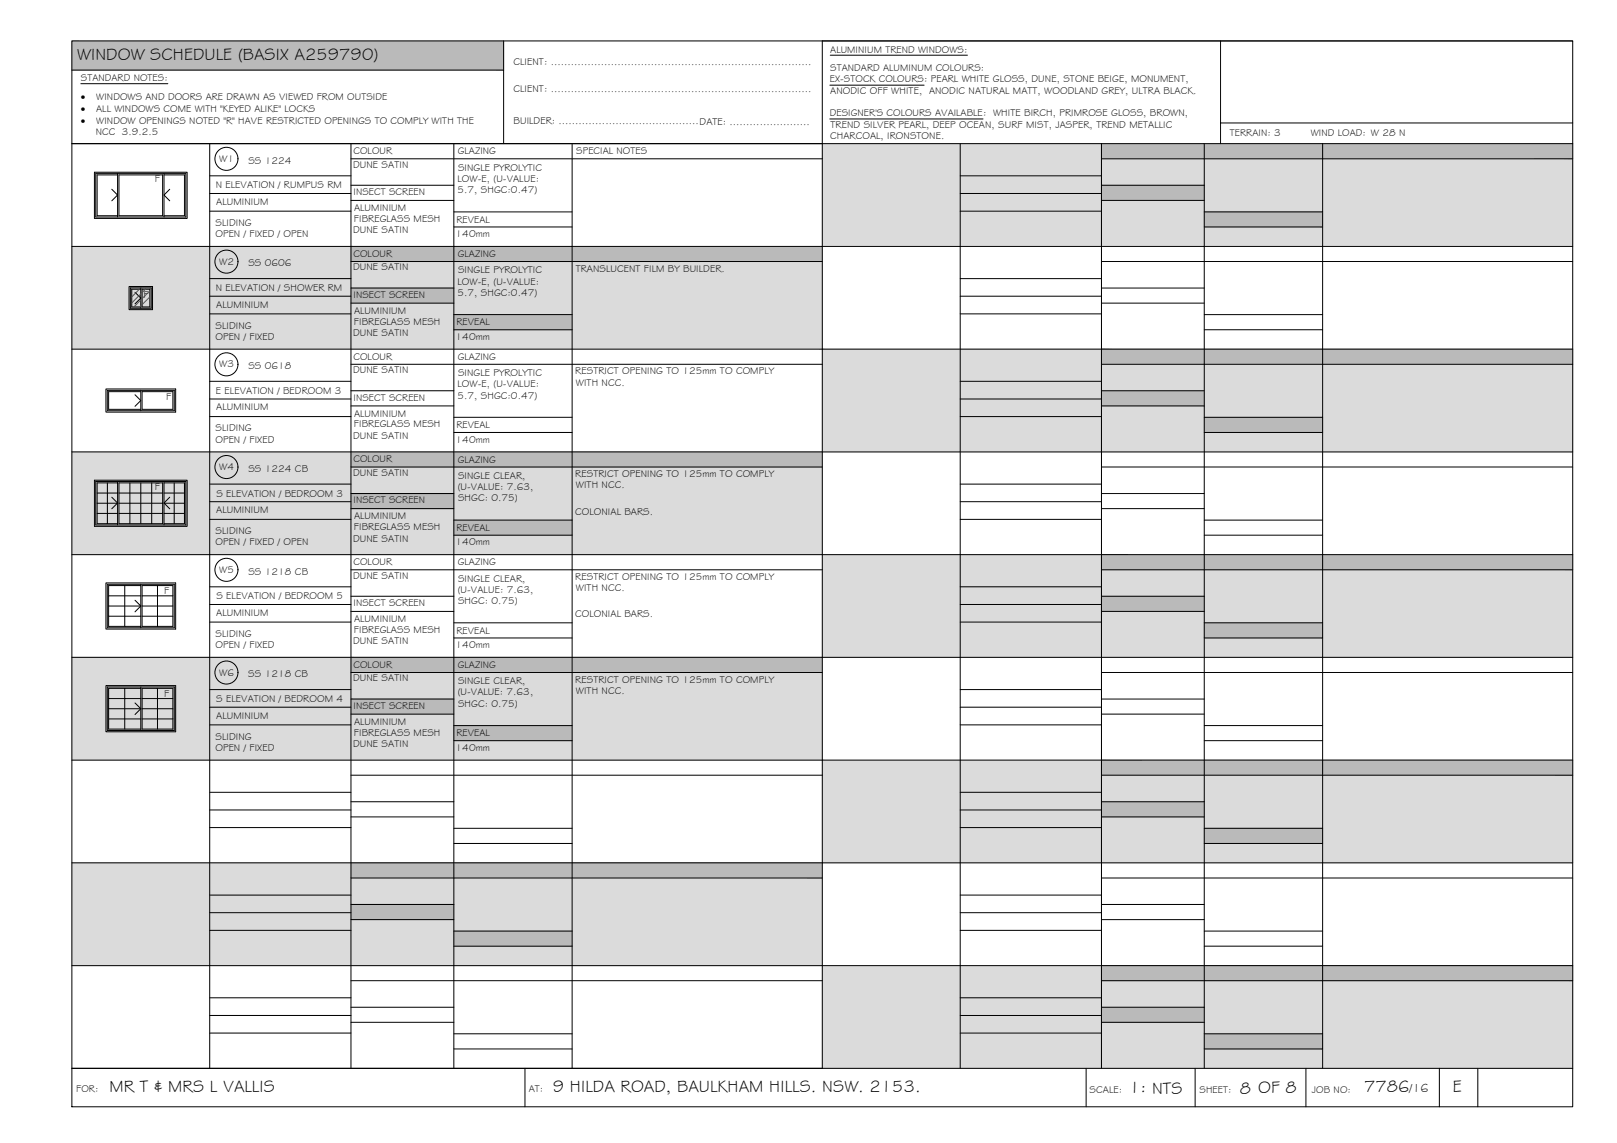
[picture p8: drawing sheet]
<svg xmlns="http://www.w3.org/2000/svg" width="420mm" height="297mm" viewBox="0 0 420 297" stroke-linecap="round" stroke-linejoin="round" font-family="sans-serif">
<!-- layer: WINDOW SCHEDULE HATCH -->
<g fill="#dbdbdb" stroke="#dbdbdb" stroke-width=".26">
<path d="M213.7 37.3l195 26.7v-26.7zM213.7 37.3l195 26.7h-195z"/>
<path d="M18.7 64l195 26.7v-26.7zM18.7 64l195 26.7h-195z"/>
<path d="M213.7 90.7l195 26.7v-26.7zM213.7 90.7l195 26.7h-195z"/>
<path d="M18.7 117.4l195 26.7v-26.7zM18.7 117.4l195 26.7h-195z"/>
<path d="M213.7 144.1l195 26.7v-26.7zM213.7 144.1l195 26.7h-195z"/>
<path d="M18.7 170.8l195 26.7v-26.7zM18.7 170.8l195 26.7h-195z"/>
<path d="M213.7 197.5l195 26.7v-26.7zM213.7 197.5l195 26.7h-195z"/>
<path d="M18.7 224.2l195 26.7v-26.7zM18.7 224.2l195 26.7h-195z"/>
<path d="M213.7 250.9l195 26.7v-26.7zM213.7 250.9l195 26.7h-195z"/>
</g>
<g fill="#bababa" stroke="#bababa" stroke-width=".26">
<path d="M18.7 10.6l112.2 7.6v-7.6zM18.7 10.6l112.2 7.6h-112.2z"/>
<path d="M286.2 37.3l122.5 4v-4zM286.2 37.3l122.5 4h-122.5z"/>
<path d="M286.2 48.1l26.7 4v-4zM286.2 48.1l26.7 4h-26.7z"/>
<path d="M312.9 55.1l30.8 3.9v-3.9zM312.9 55.1l30.8 3.9h-30.8z"/>
<path d="M91.2 64l122.5 4v-4zM91.2 64l122.5 4h-122.5z"/>
<path d="M91.2 74.9l26.7 3.9v-3.9zM91.2 74.9l26.7 3.9h-26.7z"/>
<path d="M117.9 81.8l30.8 3.9v-3.9zM117.9 81.8l30.8 3.9h-30.8z"/>
<path d="M286.2 90.7l122.5 4v-4zM286.2 90.7l122.5 4h-122.5z"/>
<path d="M286.2 101.6l26.7 3.9v-3.9zM286.2 101.6l26.7 3.9h-26.7z"/>
<path d="M312.9 108.5l30.8 3.9v-3.9zM312.9 108.5l30.8 3.9h-30.8z"/>
<path d="M91.2 117.4l122.5 4v-4zM91.2 117.4l122.5 4h-122.5z"/>
<path d="M91.2 128.3l26.7 3.9v-3.9zM91.2 128.3l26.7 3.9h-26.7z"/>
<path d="M117.9 135.2l30.8 3.9v-3.9zM117.9 135.2l30.8 3.9h-30.8z"/>
<path d="M286.2 144.1l122.5 4v-4zM286.2 144.1l122.5 4h-122.5z"/>
<path d="M286.2 155l26.7 3.9v-3.9zM286.2 155l26.7 3.9h-26.7z"/>
<path d="M312.9 161.9l30.8 3.9v-3.9zM312.9 161.9l30.8 3.9h-30.8z"/>
<path d="M91.2 170.8l122.5 4v-4zM91.2 170.8l122.5 4h-122.5z"/>
<path d="M91.2 181.6l26.7 4v-4zM91.2 181.6l26.7 4h-26.7z"/>
<path d="M117.9 188.6l30.8 3.9v-3.9zM117.9 188.6l30.8 3.9h-30.8z"/>
<path d="M286.2 197.5l122.5 4v-4zM286.2 197.5l122.5 4h-122.5z"/>
<path d="M286.2 208.4l26.7 3.9v-3.9zM286.2 208.4l26.7 3.9h-26.7z"/>
<path d="M312.9 215.3l30.8 3.9v-3.9zM312.9 215.3l30.8 3.9h-30.8z"/>
<path d="M91.2 224.2l122.5 4v-4zM91.2 224.2l122.5 4h-122.5z"/>
<path d="M91.2 235l26.7 4v-4zM91.2 235l26.7 4h-26.7z"/>
<path d="M117.9 242l30.8 3.9v-3.9zM117.9 242l30.8 3.9h-30.8z"/>
<path d="M286.2 250.9l122.5 4v-4zM286.2 250.9l122.5 4h-122.5z"/>
<path d="M286.2 261.8l26.7 3.9v-3.9zM286.2 261.8l26.7 3.9h-26.7z"/>
<path d="M312.9 268.7l30.8 3.9v-3.9zM312.9 268.7l30.8 3.9h-30.8z"/>
</g>
<!-- layer: BORDER -->
<g fill="none" stroke="#000" stroke-width=".26">
<path d="M18.7 10.6h390v277h-390zM18.7 18.2h112.2M130.9 10.6v26.7M317.1 10.6v26.7M408.7 10.6h-195v267M18.7 37.3h390M54.5 37.3v240.3M91.2 37.3v240.3M117.9 37.3v240.3M148.7 37.3v240.3M249.5 37.3v240.3M286.2 37.3v240.3"/>
<path d="M312.9 37.3v240.3M317.1 32h91.6M343.7 37.3v240.3M54.5 45.7h36.7M54.5 50.3h36.7M54.5 54.9h36.7M91.2 41.3h122.5M91.2 48.1h26.7M91.2 52.1h26.7M117.9 55.1h30.8M117.9 59h30.8M249.5 45.7h36.7"/>
<path d="M249.5 50.3h36.7M249.5 54.9h36.7M286.2 41.3h122.5M286.2 48.1h26.7M286.2 52.1h26.7M312.9 55.1h30.8M312.9 59h30.8M18.7 64h390M54.5 72.4h36.7M54.5 77h36.7M91.2 68h122.5M91.2 74.9h26.7"/>
<path d="M91.2 78.8h26.7M249.5 72.4h36.7M249.5 77h36.7M286.2 68h122.5M286.2 74.9h26.7M286.2 78.8h26.7M18.7 90.7h390M54.5 81.6h36.7M54.5 99.1h36.7M91.2 94.7h122.5M117.9 81.8h30.8M117.9 85.7h30.8"/>
<path d="M249.5 81.6h36.7M249.5 99.1h36.7M286.2 94.7h122.5M312.9 81.8h30.8M312.9 85.7h30.8M18.7 117.4h390M54.5 103.7h36.7M54.5 108.3h36.7M91.2 101.6h26.7M91.2 105.5h26.7M117.9 108.5h30.8M117.9 112.4h30.8"/>
<path d="M249.5 103.7h36.7M249.5 108.3h36.7M286.2 101.6h26.7M286.2 105.5h26.7M312.9 108.5h30.8M312.9 112.4h30.8M54.5 125.8h36.7M54.5 130.4h36.7M54.5 135h36.7M91.2 121.4h122.5M91.2 128.3h26.7M91.2 132.2h26.7"/>
<path d="M117.9 135.2h30.8M117.9 139.1h30.8M249.5 125.8h36.7M249.5 130.4h36.7M249.5 135h36.7M286.2 121.4h122.5M286.2 128.3h26.7M286.2 132.2h26.7M312.9 135.2h30.8M312.9 139.1h30.8M18.7 144.1h390M54.5 152.5h36.7"/>
<path d="M54.5 157.1h36.7M91.2 148.1h122.5M91.2 155h26.7M91.2 158.9h26.7M249.5 152.5h36.7M249.5 157.1h36.7M286.2 148.1h122.5M286.2 155h26.7M286.2 158.9h26.7M18.7 170.8h390M54.5 161.7h36.7M54.5 179.2h36.7"/>
<path d="M91.2 174.8h122.5M117.9 161.9h30.8M117.9 165.8h30.8M249.5 161.7h36.7M249.5 179.2h36.7M286.2 174.8h122.5M312.9 161.9h30.8M312.9 165.8h30.8M18.7 197.5h390M54.5 183.8h36.7M54.5 188.4h36.7M91.2 181.7h26.7"/>
<path d="M91.2 185.6h26.7M117.9 188.6h30.8M117.9 192.5h30.8M249.5 183.8h36.7M249.5 188.4h36.7M286.2 181.7h26.7M286.2 185.6h26.7M312.9 188.6h30.8M312.9 192.5h30.8M54.5 205.9h36.7M54.5 210.5h36.7M54.5 215.1h36.7"/>
<path d="M91.2 201.5h122.5M91.2 208.4h26.7M91.2 212.3h26.7M117.9 215.3h30.8M117.9 219.2h30.8M249.5 205.9h36.7M249.5 210.5h36.7M249.5 215.1h36.7M286.2 201.5h122.5M286.2 208.4h26.7M286.2 212.3h26.7M312.9 215.3h30.8"/>
<path d="M312.9 219.2h30.8M18.7 224.2h390M54.5 232.6h36.7M54.5 237.2h36.7M91.2 228.2h122.5M91.2 235h26.7M91.2 239h26.7M249.5 232.6h36.7M249.5 237.2h36.7M286.2 228.2h122.5M286.2 235h26.7M286.2 239h26.7"/>
<path d="M18.7 250.9h390M54.5 241.8h36.7M54.5 259.3h36.7M91.2 254.9h122.5M117.9 242h30.8M117.9 245.9h30.8M249.5 241.8h36.7M249.5 259.3h36.7M286.2 254.9h122.5M312.9 242h30.8M312.9 245.9h30.8M18.7 277.6h390"/>
<path d="M54.5 263.9h36.7M54.5 268.5h36.7M91.2 261.8h26.7M91.2 265.7h26.7M117.9 268.7h30.8M117.9 272.6h30.8M136.4 277.6v10M249.5 263.9h36.7M249.5 268.5h36.7M282.2 277.6v10M286.2 261.8h26.7M286.2 265.7h26.7"/>
<path d="M310.5 277.6v10M312.9 268.7h30.8M312.9 272.6h30.8M339.3 277.6v10M374 277.6v10M384 277.6v10"/>
</g>
<!-- layer: TEXT -->
<path d="M215.7 14.3h35.7M21 21.8h22.6M215.6 30.9h39.8M215.6 22.1h24.5" fill="none" stroke="#000" stroke-width=".26"/>
<!-- layer: WINDOWS -->
<g fill="none" stroke="#000" stroke-width=".26">
<path d="M24.9 45.1h23.4v11.3h-23.4zM29 49.2l1.6 1.5-1.6 1.5M30.6 45.5h-5.4v10.6h5.4M30.6 45.1v11.3M30.9 45.5h11.4v10.6h-11.4zM42.6 45.5h5.3v10.6h-5.3M42.6 45.1v11.3M44.1 49.2l-1.5 1.5 1.5 1.5M33.9 74.8h5.4v5.3h-5.4zM35.1 76l1.5 1.5-1.5 1.5M36.6 75.2h-2.4v4.6h2.4M36.6 74.8v5.3"/>
<path d="M36.9 75.2h2v4.6h-2zM27.9 101.4h17.4v5.3h-17.4zM35.1 102.6l1.5 1.5-1.5 1.5M36.6 101.4v5.3M36.6 101.8h-8.4v4.6h8.4M36.9 101.8h8v4.6h-8zM24.9 125.1h23.4v11.3h-23.4zM25.2 130.8h5.4M25.2 128.1h5.4M25.2 133.4h5.4M27.9 125.5v10.6M29 129.2l1.6 1.5-1.6 1.5"/>
<path d="M30.6 125.5h-5.4v10.6h5.4M30.6 125.1v11.3M30.9 125.5h11.4v10.6h-11.4zM30.9 130.8h11.4M30.9 128.1h11.4M30.9 133.4h11.4M33.7 125.5v10.6M36.6 125.5v10.6M39.4 125.5v10.6M42.6 125.5h5.3v10.6h-5.3M42.6 125.1v11.3M42.6 130.8h5.3"/>
<path d="M42.6 128.1h5.3M42.6 133.4h5.3M44.1 129.2l-1.5 1.5 1.5 1.5M45.3 125.5v10.6M27.9 151.8h17.4v11.3h-17.4zM28.2 157.5h8.4M28.2 154.8h8.4M32.4 152.2v10.6M35.1 156l1.5 1.5-1.5 1.5M36.6 151.8v11.3M36.6 152.2h-8.4v10.6h8.4M36.9 152.2h8v10.6h-8z"/>
<path d="M36.9 157.5h8M36.9 154.8h8M40.9 152.2v10.6M27.9 178.5h17.4v11.3h-17.4zM28.2 160.1h8.4M32.4 178.9v10.6M36.6 178.5v11.3M36.6 178.9h-8.4v10.6h8.4M36.9 178.9h8v10.6h-8zM36.9 160.1h8M40.9 178.9v10.6M28.2 184.2h8.4"/>
<path d="M28.2 181.5h8.4M28.2 186.8h8.4M35.1 182.7l1.5 1.5-1.5 1.5M36.9 184.2h8M36.9 181.5h8M36.9 186.8h8"/>
<circle cx="58.8" cy="41.3" r="3"/>
<circle cx="58.8" cy="68" r="3"/>
<circle cx="58.8" cy="94.7" r="3"/>
<circle cx="58.8" cy="121.4" r="3"/>
<circle cx="58.8" cy="148.1" r="3"/>
<circle cx="58.8" cy="174.8" r="3"/>
</g>
<!-- layer: NEWWORK -->
<path d="M24.5 44.8h24.1v12h-24.1zM33.5 74.5h6.1v6h-6.1zM27.5 101.1h18.1v6h-18.1zM24.5 124.8h24.1v12h-24.1zM27.5 151.5h18.1v12h-18.1zM27.5 178.2h18.1v12h-18.1z" fill="none" stroke="#000" stroke-width=".26"/>
<!-- layer: HATCH -->
<path d="M36.2 75.2l-2 2M36.6 76.4l-2.4 2.3M36.6 77.9l-1.8 1.9M36.6 79.5l-.2 .3M37.8 75.2l-.9 .8M38.9 75.6l-2 2M38.9 77.2l-2 2" fill="none" stroke="#545454" stroke-width=".26"/>
<g font-size="4.5">
<text x="20" y="15.6">WINDOW SCHEDULE (BASIX A259790)</text>
<text x="28.5" y="283.7">MR T &amp; MRS L VALLIS</text>
<text x="143.7" y="283.7">9 HILDA ROAD, BAULKHAM HILLS. NSW. 2153.</text>
<text x="293.4" y="284">1: NTS</text>
<text x="322.2" y="284.2">8 OF 8</text>
<text x="354.5" y="283.8">7786</text>
<text x="377.5" y="283.8">E</text>
</g>
<text font-size="3.2" x="366.3" y="283.8">/16</text>
<g font-size="2.6">
<text x="133.4" y="16.9">CLIENT: ..............................................................................</text>
<text x="215.7" y="13.6">ALUMINIUM TREND WINDOWS:</text>
<text x="21" y="21.1">STANDARD NOTES:</text>
<text x="215.6" y="21.4">EX-STOCK COLOURS: PEARL WHITE GLOSS, DUNE, STONE BEIGE, MONUMENT,</text>
<text x="215.7" y="18.5">STANDARD ALUMINUM COLOURS:</text>
<text x="21" y="26.1">·</text>
<text x="21" y="29.1">·</text>
<text x="25" y="29.1">ALL WINDOWS COME WITH &quot;KEYED ALIKE&quot; LOCKS</text>
<text x="25" y="26.1">WINDOWS AND DOORS ARE DRAWN AS VIEWED FROM OUTSIDE</text>
<text x="133.4" y="24">CLIENT: ..............................................................................</text>
<text x="215.7" y="24.4">ANODIC OFF WHITE, ANODIC NATURAL MATT, WOODLAND GREY, ULTRA BLACK.</text>
<text x="21" y="32.1">·</text>
<text x="24.9" y="35.1">NCC 3.9.2.5</text>
<text x="25" y="32.1">WINDOW OPENINGS NOTED &quot;R&quot; HAVE RESTRICTED OPENINGS TO COMPLY WITH THE</text>
<text x="133.4" y="32.3">BUILDER: ..........................................DATE: ........................</text>
<text x="215.6" y="30.2">DESIGNER'S COLOURS AVAILABLE: WHITE BIRCH, PRIMROSE GLOSS, BROWN,</text>
<text x="215.8" y="33.2">TREND SILVER PEARL, DEEP OCEAN, SURF MIST, JASPER, TREND METALLIC</text>
<text x="319.6" y="35.4">TERRAIN: 3</text>
<text x="340.6" y="35.4">WIND LOAD: W 28 N</text>
<text x="91.8" y="40.1">COLOUR</text>
<text x="119" y="40.1">GLAZING</text>
<text x="149.7" y="40.1">SPECIAL NOTES</text>
<text x="215.7" y="36.1">CHARCOAL, IRONSTONE.</text>
<text x="40.3" y="47.3">F</text>
<text x="57" y="42.1">W1</text>
<text x="64.5" y="42.6">SS 1224</text>
<text x="91.8" y="43.6">DUNE SATIN</text>
<text x="118.9" y="47.2">LOW-E, (U-VALUE:</text>
<text x="119" y="44.3">SINGLE PYROLYTIC</text>
<text x="56.1" y="49">N ELEVATION / RUMPUS RM</text>
<text x="56.2" y="53.2">ALUMINIUM</text>
<text x="91.8" y="50.7">INSECT SCREEN</text>
<text x="118.9" y="50.2">5.7, SHGC:0.47)</text>
<text x="56" y="58.7">SLIDING</text>
<text x="92" y="57.7">FIBREGLASS MESH</text>
<text x="92" y="54.9">ALUMINIUM</text>
<text x="118.6" y="57.9">REVEAL</text>
<text x="56" y="61.6">OPEN / FIXED / OPEN</text>
<text x="91.8" y="60.7">DUNE SATIN</text>
<text x="118.4" y="61.7">140mm</text>
<text x="57" y="68.8">W2</text>
<text x="64.5" y="69.3">SS 0606</text>
<text x="91.8" y="70.2">DUNE SATIN</text>
<text x="91.8" y="66.8">COLOUR</text>
<text x="119" y="66.9">GLAZING</text>
<text x="119" y="71">SINGLE PYROLYTIC</text>
<text x="149.6" y="70.6">TRANSLUCENT FILM BY BUILDER.</text>
<text x="37.3" y="77.4">F</text>
<text x="56.1" y="75.7">N ELEVATION / SHOWER RM</text>
<text x="91.8" y="77.4">INSECT SCREEN</text>
<text x="118.9" y="73.9">LOW-E, (U-VALUE:</text>
<text x="118.9" y="76.9">5.7, SHGC:0.47)</text>
<text x="56.2" y="79.9">ALUMINIUM</text>
<text x="92" y="81.6">ALUMINIUM</text>
<text x="56" y="88.3">OPEN / FIXED</text>
<text x="56" y="85.4">SLIDING</text>
<text x="91.8" y="87.4">DUNE SATIN</text>
<text x="92" y="84.4">FIBREGLASS MESH</text>
<text x="118.4" y="88.3">140mm</text>
<text x="118.6" y="84.6">REVEAL</text>
<text x="57" y="95.5">W3</text>
<text x="64.5" y="96">SS 0618</text>
<text x="91.8" y="93.5">COLOUR</text>
<text x="119" y="93.5">GLAZING</text>
<text x="91.8" y="97">DUNE SATIN</text>
<text x="118.9" y="100.6">LOW-E, (U-VALUE:</text>
<text x="119" y="97.7">SINGLE PYROLYTIC</text>
<text x="149.5" y="97.3">RESTRICT OPENING TO 125mm TO COMPLY</text>
<text x="149.6" y="100.2">WITH NCC.</text>
<text x="43.1" y="104">F</text>
<text x="56.1" y="102.4">E ELEVATION / BEDROOM 3</text>
<text x="56.2" y="106.7">ALUMINIUM</text>
<text x="91.8" y="104.1">INSECT SCREEN</text>
<text x="118.9" y="103.6">5.7, SHGC:0.47)</text>
<text x="56" y="112.1">SLIDING</text>
<text x="92" y="111.1">FIBREGLASS MESH</text>
<text x="92" y="108.3">ALUMINIUM</text>
<text x="118.6" y="111.3">REVEAL</text>
<text x="56" y="115">OPEN / FIXED</text>
<text x="91.8" y="114.1">DUNE SATIN</text>
<text x="118.4" y="115">140mm</text>
<text x="57" y="122.2">W4</text>
<text x="64.5" y="122.7">SS 1224 CB</text>
<text x="91.8" y="123.6">DUNE SATIN</text>
<text x="91.8" y="120.2">COLOUR</text>
<text x="119" y="120.3">GLAZING</text>
<text x="119" y="124.4">SINGLE CLEAR,</text>
<text x="149.5" y="124">RESTRICT OPENING TO 125mm TO COMPLY</text>
<text x="40.3" y="127.4">F</text>
<text x="56.2" y="129.1">S ELEVATION / BEDROOM 3</text>
<text x="91.8" y="130.8">INSECT SCREEN</text>
<text x="118.9" y="127.3">(U-VALUE: 7.63,</text>
<text x="119" y="130.3">SHGC: 0.75)</text>
<text x="149.6" y="126.9">WITH NCC.</text>
<text x="56.2" y="133.3">ALUMINIUM</text>
<text x="92" y="137.8">FIBREGLASS MESH</text>
<text x="92" y="135">ALUMINIUM</text>
<text x="118.6" y="138">REVEAL</text>
<text x="149.5" y="133.8">COLONIAL BARS.</text>
<text x="56" y="141.7">OPEN / FIXED / OPEN</text>
<text x="56" y="138.8">SLIDING</text>
<text x="91.8" y="140.8">DUNE SATIN</text>
<text x="118.4" y="141.7">140mm</text>
<text x="57" y="148.9">W5</text>
<text x="64.5" y="149.4">SS 1218 CB</text>
<text x="91.8" y="146.9">COLOUR</text>
<text x="119" y="147">GLAZING</text>
<text x="42.6" y="154.3">F</text>
<text x="56.2" y="155.8">S ELEVATION / BEDROOM 5</text>
<text x="91.8" y="150.4">DUNE SATIN</text>
<text x="118.9" y="154">(U-VALUE: 7.63,</text>
<text x="119" y="151.1">SINGLE CLEAR,</text>
<text x="149.5" y="150.7">RESTRICT OPENING TO 125mm TO COMPLY</text>
<text x="149.6" y="153.6">WITH NCC.</text>
<text x="56.2" y="160">ALUMINIUM</text>
<text x="91.8" y="157.5">INSECT SCREEN</text>
<text x="92" y="161.7">ALUMINIUM</text>
<text x="119" y="157">SHGC: 0.75)</text>
<text x="149.5" y="160.5">COLONIAL BARS.</text>
<text x="56" y="165.5">SLIDING</text>
<text x="91.8" y="167.5">DUNE SATIN</text>
<text x="92" y="164.5">FIBREGLASS MESH</text>
<text x="118.6" y="164.7">REVEAL</text>
<text x="56" y="168.4">OPEN / FIXED</text>
<text x="91.8" y="173.6">COLOUR</text>
<text x="118.4" y="168.4">140mm</text>
<text x="119" y="173.6">GLAZING</text>
<text x="57" y="175.6">W6</text>
<text x="64.5" y="176.1">SS 1218 CB</text>
<text x="91.8" y="177.1">DUNE SATIN</text>
<text x="119" y="177.8">SINGLE CLEAR,</text>
<text x="149.5" y="177.4">RESTRICT OPENING TO 125mm TO COMPLY</text>
<text x="42.6" y="181">F</text>
<text x="56.2" y="182.5">S ELEVATION / BEDROOM 4</text>
<text x="91.8" y="184.2">INSECT SCREEN</text>
<text x="118.9" y="180.7">(U-VALUE: 7.63,</text>
<text x="119" y="183.7">SHGC: 0.75)</text>
<text x="149.6" y="180.3">WITH NCC.</text>
<text x="56.2" y="186.7">ALUMINIUM</text>
<text x="92" y="191.2">FIBREGLASS MESH</text>
<text x="92" y="188.4">ALUMINIUM</text>
<text x="118.6" y="191.4">REVEAL</text>
<text x="56" y="195.1">OPEN / FIXED</text>
<text x="56" y="192.2">SLIDING</text>
<text x="91.8" y="194.2">DUNE SATIN</text>
<text x="118.4" y="195.1">140mm</text>
<text x="19.8" y="283.8">FOR:</text>
<text x="137.4" y="283.7">AT:</text>
<text x="283.1" y="284">SCALE:</text>
<text x="311.7" y="284">SHEET:</text>
<text x="340.9" y="284">JOB NO:</text>
</g>
</svg>
